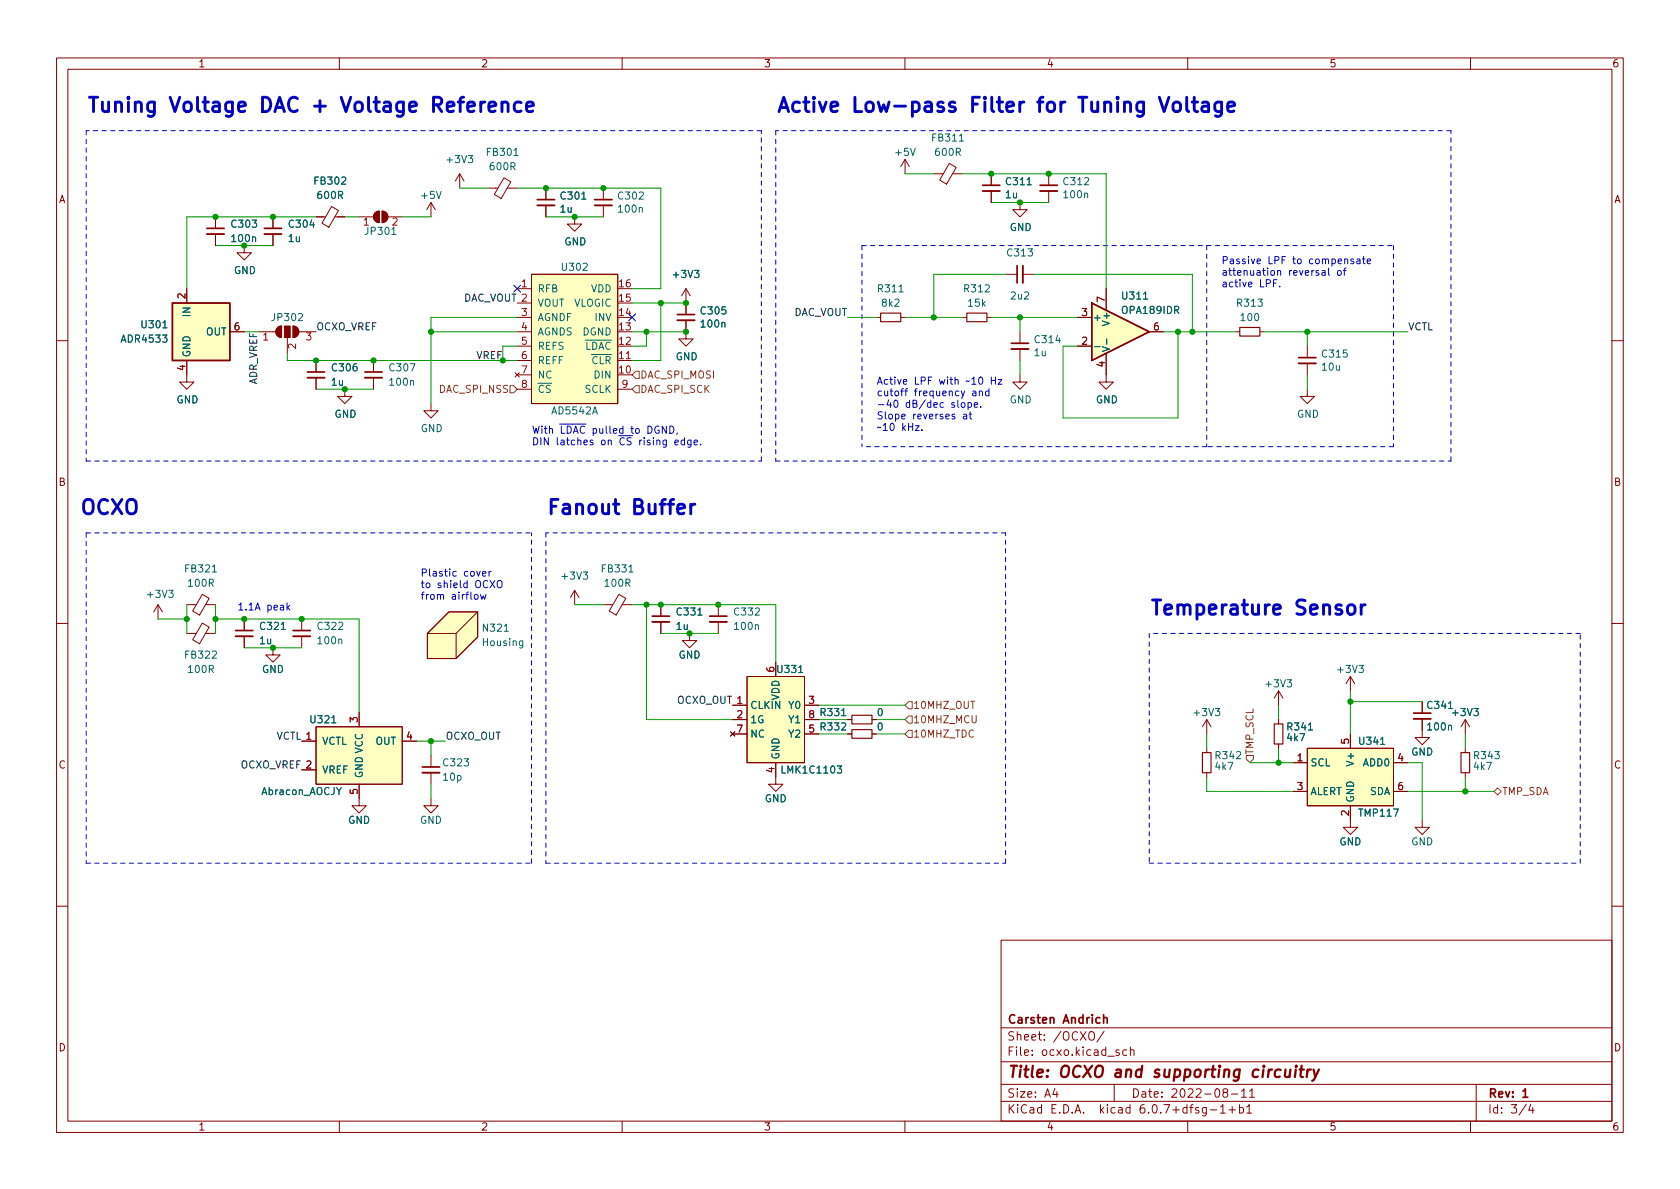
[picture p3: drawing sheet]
<svg xmlns="http://www.w3.org/2000/svg" width="297mm" height="210mm" viewBox="0 0 297 210" stroke-linecap="round" stroke-linejoin="round" font-family="sans-serif">
<g fill="none" stroke="#840000" stroke-width=".18">
<path d="M10 10.2h277v190.1h-277zM12 12.2h273v186.1h-273zM60 10.2v2M110 10.2v2M160 10.2v2M210 10.2v2M260 10.2v2M38.1 38.3v2.1M48.3 38.3v2.1M55.9 38.3h1.6M58.6 36.5l1.2 .7-1.7 3-1.2-.7zM59.2 38.3h1.8"/>
<path d="M63.5 38.3h2.5M66.3 37.6l.8-.3v2.1a1.02 1.02 0 0 1-1-.7 1.02 1.02 0 0 1 .2-1.1zM67.6 37.3a1.02 1.02 0 0 1 1 1 1.02 1.02 0 0 1-1 1.1zM68.6 38.3h2.5M76.2 35.8l-.8 1.3M76.2 35.8v2.5M76.2 35.8l.8 1.3M81.3 30.7l-.8 1.3M81.3 30.7v2.6M81.3 30.7l.7 1.3M86.4 33.3h1.6M89.1 31.4l1.2 .8-1.7 2.9-1.2-.7z"/>
<path d="M89.7 33.3h1.7M96.5 33.3v2M96.5 36.3v2M101.6 38.3v1.3h1.3l-1.3 1.3-1.3-1.3h1.3M106.7 33.3v2M106.7 36.3v2M160 28.2v2.5M160 28.2l-.7 1.3M160 28.2l.8 1.3M165.1 30.7h1.7M167.8 28.9l1.3 .7-1.7 3-1.3-.8zM168.4 30.7h1.8"/>
<path d="M175.3 30.7v2.1M175.3 33.8v2M180.3 35.8v1.3h1.3l-1.3 1.2-1.2-1.2h1.2M185.4 30.7v2.1M185.4 33.8v2M33 51v2.6M38.1 41.4v2M40.6 58.7h2.6M43.2 43.4v1.3h1.2l-1.2 1.3-1.3-1.3h1.3M45.7 58.7h3.1M48.3 41.4v2M49.1 58l.7-.3v2a1.02 1.02 0 0 1-1-.6 1.02 1.02 0 0 1 .3-1.1z"/>
<path d="M50.8 59.7v2.8M51.8 57.7a1.02 1.02 0 0 1 1 1 1.02 1.02 0 0 1-1 1zM52.8 58.7h3.1M91.4 56.1h2.6M91.4 58.7h2.6M91.4 51h2.6M91.4 53.6h2.6M94 48.5h15.2v22.9h-15.2zM121.3 56.6v3.3h1.3l-1.3 1.3-1.3-1.3h1.3M121.3 51l-.8 1.3M121.3 51v4.6M121.3 51l.7 1.3"/>
<path d="M154.9 56.1h.8M159.3 56.1h.7M170.2 56.1h.7M174.5 56.1h.8M177.8 48.5h2M180.3 58.7v2M180.8 48.5h2.1M190.5 56.1h2.5M195.6 51v3.9M203.2 58.7h2.5M218.4 58.7h.8M222.8 58.7h.7"/>
<path d="M10 60.2h2M33 63.7v3.9h1.3l-1.3 1.2-1.3-1.2h1.3M55.9 63.7v2.1M55.9 66.8v2M61 68.8v1.3h1.2l-1.2 1.3-1.3-1.3h1.3M66 63.7v2.1M66 66.8v2M76.2 71.4v1.2h1.3l-1.3 1.3-1.3-1.3h1.3M91.1 65.9l.7 .8M91.4 61.2h2.6M91.4 63.7h2.6M91.4 66.3h2.6"/>
<path d="M91.4 68.8h2.6M91.8 65.9l-.7 .8M109.2 63.7h2.6M109.2 68.8h2.6M180.3 66.3v1.3h1.3l-1.3 1.2-1.2-1.2h1.2M180.3 61.7v2M190.5 61.2h2.5M195.6 62.5v5.1h1.2l-1.2 1.2-1.3-1.2h1.3M231.1 68.8v1.3h1.3l-1.3 1.3-1.2-1.3h1.2M231.1 61.2v2M231.1 64.3v2M285 60.2h2"/>
<path d="M10 110.2h2M27.9 106.9l-.7 1.3M27.9 106.9v2.6M27.9 106.9l.8 1.3M33 106.9h1.7M33 112h1.7M35.8 110.2l1.2 .7-1.7 2.9-1.2-.7zM35.8 105.1l1.2 .7-1.7 3-1.2-.8zM36.3 106.9h1.8M36.3 112h1.8M43.2 109.5v2M43.2 112.5v2"/>
<path d="M48.3 114.5v1.3h1.2l-1.2 1.3-1.3-1.3h1.3M53.3 109.5v2M53.3 112.5v2M79.4 108.2h5.1v4.4l-3.9 3.9h-5v-4.5zM80.6 112v4.5M84.5 108.2l-3.9 3.8h-5M101.6 104.4l-.8 1.3M101.6 104.4v2.5M101.6 104.4l.8 1.3M106.7 106.9h1.6M109.4 105.1l1.2 .7-1.7 3-1.2-.8zM110 106.9h1.8"/>
<path d="M116.8 106.9v2.1M116.8 110v2M121.9 112v1.3h1.3l-1.3 1.2-1.3-1.2h1.3M127 106.9v2.1M127 110v2M132.1 119.6h10.1v15.3h-10.1zM137.2 117.1v2.5M238.8 119.6v2.6M238.8 119.6l-.8 1.3M238.8 119.6l.7 1.3M285 110.2h2M53.3 131.1h2.6"/>
<path d="M53.3 136.1h2.6M55.9 128.5h15.2v10.2h-15.2zM63.5 138.7v3.8h1.3l-1.3 1.3-1.3-1.3h1.3M63.5 126v2.5M71.1 131.1h2.6M76.2 133.6v2M76.2 136.6v2.1M129.2 129.4l.7 .8M129.5 127.2h2.6M129.5 129.8h2.6M129.5 124.7h2.6M129.9 129.4l-.7 .8"/>
<path d="M137.2 134.9v3.8h1.2l-1.2 1.2-1.3-1.2h1.3M142.2 127.2h2.6M142.2 129.8h2.6M142.2 124.7h2.6M149.9 127.2h.7M149.9 129.8h.7M154.2 127.2h.7M154.2 129.8h.7M213.4 127.2v2.6M213.4 132.3v.8M213.4 136.6v.8M213.4 127.2l-.8 1.3"/>
<path d="M213.4 127.2l.7 1.3M226.1 122.2v2.5M226.1 127.2v.8M226.1 131.6v.7M226.1 122.2l-.8 1.2M226.1 122.2l.7 1.2M228.6 134.9h2.5M228.6 139.9h2.5M231.1 132.3h15.3v10.2h-15.3zM238.8 129.8v2.5M246.4 134.9h2.5M246.4 139.9h2.5"/>
<path d="M251.5 127.1v3.3h1.2l-1.2 1.3-1.3-1.3h1.3M251.5 124.1v2M259.1 127.2v2.6M259.1 132.3v.8M259.1 136.6v.8M259.1 127.2l-.8 1.3M259.1 127.2l.7 1.3M76.2 141.2v1.3h1.3l-1.3 1.3-1.3-1.3h1.3M238.8 142.5v3.8h1.2l-1.2 1.3-1.3-1.3h1.3M251.5 145v1.3h1.2l-1.2 1.3-1.3-1.3h1.3M10 160.2h2M177 166.3h108v32h-108z"/>
<path d="M285 160.2h2M60 198.3v2M110 198.3v2M160 198.3v2M177 194.8h108M177 191.8h108M177 187.8h108M177 181.8h108M186.5 192.5l-.4 1h1M186.9 193v1M192.6 182.6a.5 .5 0 0 1 .6-.2 .5 .5 0 0 1 .3 .5v.5a.5 .5 0 0 1-.5 .6 .5 .5 0 0 1-.5-.6zM195.2 182.4l-1.3 1.9"/>
<path d="M197 191.8v3M197.9 185.7l-.4-.1-.2 .2 .1 .3 .5 .1v.4h-.6M199.2 185.7l-.4-.1-.3 .3v.4l.1 .3h.6M199.9 185.8l.2-.2 .3 .1 .1 .9M199.9 185.1v1.5M210 198.3v2M213.3 195.8v1.2l-.3 .3h-.4M213.3 195.9l-.4-.1-.3 .3v.4l.1 .3h.6M214 196.3h1.1M215.8 195.8l.4-.5v1.5M215.8 196.8h.8M216.5 193.2l-.3-.3 .1-.2 .2-.2 .4 .1 .2 .2-.1 .2-.6 .2-.2 .3 .1 .4 .2 .1h.4l.2-.3-.1-.4-.2-.1"/>
<path d="M217.3 196.3h1.1M217.7 193.5h1.2M217.9 195.7v1.1M219.1 195.9l.5-.1 .3 .3v.4l-.2 .3h-.6M219.1 195.3v1.5M219.5 193l.4-.5v1.5M219.5 194h.9M220.4 195.8l.5-.5v1.5M220.4 196.8h.9M220.9 193l.5-.5v1.5M220.9 194h.9M260 198.3v2"/>
<path d="M261 191.8v6.5M269.9 195.3l-1.3 1.9M270.6 195.3l-.3 1h.9M271 195.8v1"/>
</g>
<g fill="none" stroke="#840000" stroke-width=".3">
<path d="M95 35.3h3M105.2 35.3h3M173.7 32.8h3.1M183.9 32.8h3M36.6 40.4h3M46.7 40.4h3.1M119.8 55.6h3M179.8 47v3M54.4 65.8h3M64.5 65.8h3.1M178.8 60.7h3.1M229.6 63.2h3.1"/>
<path d="M41.7 111.5h3M51.8 111.5h3.1M115.3 109h3.1M125.5 109h3M74.7 135.6h3M249.9 126.1h3.1M195.1 179.4v1.5M195.1 180.1l.2-.2 .4 .1 .1 .9M269.3 193l.4-.5v1.5M269.3 194h.8"/>
</g>
<path d="M227.3 189.1l-.1 1.3a.57 .57 0 0 0 .8-.1M228.2 189.1l-.2 1.4M229.1 189.1l-.2 1.4M229.2 188.5l-.1 .1 .1 .1 .1-.1-.1-.1v.2M229.8 189.1h.7M230.1 188.5l-.2 1.7 .1 .2 .4 .1M231.2 189.1l-.2 1.4M231.8 189.1l-.4 .1-.2 .3M232.3 189.1l.3 1.4M233.2 189.1l-.9 1.8-.3 .2" fill="none" stroke="#840000" stroke-width=".4"/>
<path d="M155.7 55.4h3.6v1.5h-3.6zM170.9 55.4h3.6v1.5h-3.6zM219.2 57.9h3.6v1.5h-3.6zM150.6 126.5h3.6v1.5h-3.6zM150.6 129h3.6v1.6h-3.6zM212.6 133.1h1.5v3.5h-1.5zM225.3 128h1.5v3.6h-1.5zM258.3 133.1h1.5v3.5h-1.5z" fill="none" stroke="#840000" stroke-width=".2"/>
<g fill="none" stroke="#840000" stroke-width=".33">
<path d="M95 36.3h3M105.2 36.3h3M173.7 33.8h3.1M183.9 33.8h3M36.6 41.4h3M46.7 41.4h3.1M119.8 56.6h3M180.8 47v3M54.4 66.8h3M64.5 66.8h3.1M178.8 61.7h3.1M229.6 64.3h3.1"/>
<path d="M41.7 112.5h3M51.8 112.5h3.1M115.3 110h3.1M125.5 110h3M74.7 136.6h3M249.9 127.1h3.1"/>
</g>
<g fill="#ffffc2" stroke="#ffffc2" stroke-width=".18">
<path d="M193 53.6l10.2 5.1-10.2 5z"/>
<path d="M231.1 132.3h15.3v10.2h-15.3z"/>
<path d="M30.5 53.6h10.1v10.1h-10.1z"/>
<path d="M132.1 119.6h10.1v15.3h-10.1z"/>
<path d="M55.9 128.5h15.2v10.2h-15.2z"/>
<path d="M79.4 108.2h5.1v4.4l-3.9 3.9h-5v-4.5z"/>
<path d="M94 48.5h15.2v22.9h-15.2z"/>
</g>
<path d="M30.5 53.6h10.1v10.1h-10.1zM193 53.6l10.2 5.1-10.2 5z" fill="none" stroke="#840000" stroke-width=".25"/>
<path d="M195.7 59.9v1M193.5 61.3h1M92.4 113.3v1.1l-.2 .2-.3-.1M92.4 113.4l-.3-.1-.3 .3 .1 .5h.5M59.5 139.3l.4 .6 .5-.6" fill="none" stroke="#006464" stroke-width=".18"/>
<g fill="#840000" stroke="#840000" stroke-width=".18">
<path d="M49.1 58l.7-.3v2a1.02 1.02 0 0 1-1-.6 1.02 1.02 0 0 1 .3-1.1z"/>
<path d="M50.3 57.7h1v2h-1z"/>
<path d="M51.8 57.7a1.02 1.02 0 0 1 1 1 1.02 1.02 0 0 1-1 1z"/>
<path d="M66.3 37.6l.8-.3v2.1a1.02 1.02 0 0 1-1-.7 1.02 1.02 0 0 1 .2-1.1z"/>
<path d="M67.6 37.3a1.02 1.02 0 0 1 1 1 1.02 1.02 0 0 1-1 1.1z"/>
</g>
<path d="M90.2 68.2h.6l.6 .6-.6 .7h-.6zM111.8 66.3l.6-.6h.6v1.2h-.6zM112.4 68.2h.6v1.3h-.6l-.6-.7zM160.7 129.2h.6v1.2h-.6l-.7-.6zM160.7 126.6h.6v1.3h-.6l-.7-.7zM160.7 124.1h.6v1.2h-.6l-.7-.6zM220.3 133.6h1.3v.6l-.6 .7-.7-.7zM264.2 139.9l.6-.6 .6 .6-.6 .7z" fill="none" stroke="#725600" stroke-width=".18"/>
<g fill="none" stroke="#0000c2" stroke-width=".18">
<path d="M225.2 50.1h.4M225.8 49.5h-.6v1.2M226.3 50.6v.1M233.8 47.9h.4l.1 .8M234.3 48.1l-.4 .1-.2 .2 .2 .3 .4-.1M234.9 47.4v1.1l.2 .2M236.6 47.9l.3-.1 .2 .3v.3l-.2 .3-.3-.1-.1-.2zM237.5 47.8h.5M238 47.4l-.3 .2v1.1M239.3 45.9l-.3-.1-.2 .2 .1 .2 .4 .1v.3h-.5M239.9 45.9h.5l.1 .7M240.5 46.1l-.5 .1-.1 .1 .1 .3h.5"/>
<path d="M240.9 45.8h.5M241.1 45.4v1.1l.3 .1M241.7 46.2l.6-.1v-.2l-.4-.1-.2 .2 .1 .6h.5M118.4 75.4a.64 .64 0 0 1 .8 .6 .64 .64 0 0 1-.8 .6zM119.8 76.6l-.2 .2M121 77.9l-.3-.1-.3 .3 .1 .5h.5M121 77.4v1.3M122.2 77.8v1l-.3 .3-.3-.1M122.2 77.9l-.4-.1-.2 .3 .1 .5h.5M122.7 78.2l.6-.1v-.2l-.4-.1-.2 .2 .1 .6h.5M123.9 78.5v.2M161.9 75.3h.6l-.6 .8h.6"/>
<path d="M163 76v.1M169.3 70.8v1.1l.2 .1M170.1 71.3l.3-.1 .2 .2v.4l-.2 .2h-.3l-.1-.2zM170.4 73.3h.5v.8M170.9 73.5l-.4 .1-.2 .2 .2 .3 .4-.1M171.2 71.3l.3-.1 .3 .2-.2 .6h-.4M171.2 71.2v1.3M171.3 73.2h.5M171.5 72.8v1.1l.3 .2M172 69.2h.5l.1 .8M172.3 71.6l.6-.1-.1-.2-.4-.1-.1 .2v.6h.5M172.6 69.4l-.5 .1-.2 .2 .2 .3 .5-.1"/>
<path d="M173.2 69.3l.1-.2 .3 .1 .1 .8M173.2 69.1v.9M173.4 71.9v.1M174.9 69.2l-.4-.1-.3 .3 .2 .5h.5M174.9 68.7v1.3M175.3 66.7v1.2M175.3 67.3h.7M176 66.7v1.2M176.5 67.1h.7l-.7 .8h.7M50.8 106.6v1.3M50.9 107.4l.3 .5M51.2 107l-.4 .5"/>
<path d="M84 105.2l.3-.1 .2 .3v.3l-.2 .3-.3-.1-.1-.2zM85 105.1l.2 .9 .2-.6 .3 .6 .2-.9M85.3 101.5l.6-.2v-.2l-.4-.1-.2 .2 .1 .6h.5M86.5 101v.9M86.6 102.7l.9 1.2M86.8 101l-.3 .3M87.5 102.7l-.9 1.2M88.1 102.7h.1a.43 .43 0 0 1 .6 .4v.4a.42 .42 0 0 1-.5 .4 .42 .42 0 0 1-.4-.4v-.4z"/>
</g>
<g fill="none" stroke="#0000c2" stroke-width=".51">
<path d="M85.7 18a.65 .65 0 0 0-.7 .5M86.4 18.9l1.3-.3-.2-.4-.7-.2-.4 .4v1l.2 .2 .2 .1 .7-.1M88.7 18.3a.63 .63 0 0 1 1.1 .1v1.3M88.7 18v1.7M92.1 18.2l-.7-.2-.5 .5v.8l.3 .3 .2 .1 .7-.1M93.1 18.9l1.2-.3-.1-.4-.7-.2-.4 .4v1l.1 .2 .3 .1 .7-.1M207.6 18.2a.69 .69 0 0 1 1.1 .3v.8a.69 .69 0 0 1-.6 .5 .69 .69 0 0 1-.7-.5v-.8zM209.8 17.2v2.2l.4 .3M210.8 18h1M211.2 17.2v2.2l.1 .2 .5 .1M212.6 18.2l.2-.2 .8 .2 .1 .2v1.3M213.7 18.6l-.9 .2a.5 .5 0 0 0-.3 .5 .5 .5 0 0 0 .3 .4l.9-.1"/>
<path d="M216 18v2.1a.69 .69 0 0 1-1.1 .4M216 18.2l-.7-.2-.5 .5v.8l.2 .3 .3 .1 .7-.1M217.1 18.9l1.2-.3-.1-.4-.8-.2-.3 .4v1l.1 .2 .2 .1 .8-.1M119.8 90l1.2-.2-.1-.5-.7-.1-.4 .3v1l.2 .2 .2 .2 .7-.2M122.1 89.2v1.7M122.9 89.2a.65 .65 0 0 0-.8 .4M238.4 107.2a.69 .69 0 0 1 .6-.3 .69 .69 0 0 1 .6 .5v.8a.69 .69 0 0 1-.7 .5 .69 .69 0 0 1-.7-.5v-.8zM240.7 106.9v1.7M241.4 106.9a.65 .65 0 0 0-.7 .5"/>
</g>
<g fill="none" stroke="#0000c2" stroke-width=".18" stroke-dasharray=".8 .8">
<path d="M15.2 23.1v58.4M134.6 23.1h-119.4M137.2 23.1v58.4M256.5 23.1h-119.3M152.4 43.4h61M152.4 43.4v35.6M213.4 43.4v35.6M213.4 43.4h33M246.4 43.4v35.6M213.4 79h-61M246.4 79h-33M15.2 81.5h119.4"/>
<path d="M15.2 94.2h78.8M15.2 94.2v58.4M96.5 94.2v58.4M134.6 81.5v-58.4M137.2 81.5h119.3M177.8 94.2h-81.3M256.5 81.5v-58.4M203.2 112v40.6M279.4 112h-76.2M15.2 152.6h78.8M94 152.6v-58.4M96.5 152.6h81.3"/>
<path d="M177.8 152.6v-58.4M203.2 152.6h76.2M279.4 152.6v-40.6"/>
</g>
<g fill="none" stroke="#009600" stroke-width=".18">
<path d="M55.9 38.3h-22.9v12.7M61 38.3h2.5M71.1 38.3h5.1M81.3 33.3h5.1M91.4 33.3h25.4v17.7h-5M96.5 38.3h10.2M160 30.7h5.1M170.2 30.7h25.4v20.3M175.3 35.8h10.1M38.1 43.4h10.2M43.2 58.7h2.5M76.2 58.7h15.2"/>
<path d="M91.4 56.1h-15.2v15.3M111.8 53.6h9.5M111.8 58.7h9.5M114.3 58.7v2.5h-2.5M116.8 53.6v10.1h-5M149.9 56.1h5M160 56.1h10.2M175.3 56.1h15.2M177.8 48.5h-12.7v7.6M180.3 56.1v2.6M182.9 48.5h27.9v10.2M205.7 58.7h12.7"/>
<path d="M208.3 58.7v15.2h-20.3v-12.7h2.5M223.5 58.7h25.4M231.1 58.7v2.5M50.8 62.5v1.2h40.6M55.9 68.8h10.1M91.4 61.2h-2.5v2.5M180.3 63.7v2.6M231.1 66.3v2.5M27.9 109.5h5.1M33 106.9v5.1M38.1 109.5h25.4v16.5M38.1 106.9v5.1"/>
<path d="M43.2 114.5h10.1M101.6 106.9h5.1M111.8 106.9h25.4v10.2M114.3 106.9v20.3h15.2M116.8 112h10.2M73.7 131.1h5M76.2 131.1v2.5M76.2 138.7v2.5M144.8 124.7h15.2M144.8 127.2h5.1M144.8 129.8h5.1M154.9 127.2h5.1"/>
<path d="M154.9 129.8h5.1M213.4 129.8v2.5M213.4 137.4v2.5h15.2M221 134.9h7.6M226.1 124.7v2.5M226.1 132.3v2.6M238.8 124.1h12.7M238.8 122.2v7.6M248.9 134.9h2.6v10.1M248.9 139.9h15.3M259.1 129.8v2.5M259.1 137.4v2.5"/>
</g>
<path d="M90.8 50.4l1.2 1.3M92 50.4l-1.2 1.3M111.2 55.5l1.2 1.2M112.4 55.5l-1.2 1.2" fill="none" stroke="#000084" stroke-width=".18"/>
<g fill="#009600" stroke="#009600" stroke-width=".18">
<circle cx="76.2" cy="131.1" r=".46"/>
<circle cx="96.5" cy="33.3" r=".46"/>
<circle cx="121.3" cy="53.6" r=".46"/>
<circle cx="101.6" cy="38.3" r=".46"/>
<circle cx="106.7" cy="33.3" r=".46"/>
<circle cx="116.8" cy="53.6" r=".46"/>
<circle cx="114.3" cy="58.7" r=".46"/>
<circle cx="121.3" cy="58.7" r=".46"/>
<circle cx="76.2" cy="58.7" r=".46"/>
<circle cx="116.8" cy="106.9" r=".46"/>
<circle cx="127" cy="106.9" r=".46"/>
<circle cx="114.3" cy="106.9" r=".46"/>
<circle cx="121.9" cy="112" r=".46"/>
<circle cx="61" cy="68.8" r=".46"/>
<circle cx="55.9" cy="63.7" r=".46"/>
<circle cx="53.3" cy="109.5" r=".46"/>
<circle cx="43.2" cy="109.5" r=".46"/>
<circle cx="38.1" cy="109.5" r=".46"/>
<circle cx="48.3" cy="114.5" r=".46"/>
<circle cx="33" cy="109.5" r=".46"/>
<circle cx="88.9" cy="63.7" r=".46"/>
<circle cx="66" cy="63.7" r=".46"/>
<circle cx="38.1" cy="38.3" r=".46"/>
<circle cx="43.2" cy="43.4" r=".46"/>
<circle cx="48.3" cy="38.3" r=".46"/>
<circle cx="180.3" cy="56.1" r=".46"/>
<circle cx="180.3" cy="35.8" r=".46"/>
<circle cx="185.4" cy="30.7" r=".46"/>
<circle cx="238.8" cy="124.1" r=".46"/>
<circle cx="231.1" cy="58.7" r=".46"/>
<circle cx="210.8" cy="58.7" r=".46"/>
<circle cx="208.3" cy="58.7" r=".46"/>
<circle cx="259.1" cy="139.9" r=".46"/>
<circle cx="226.1" cy="134.9" r=".46"/>
<circle cx="175.3" cy="30.7" r=".46"/>
<circle cx="165.1" cy="56.1" r=".46"/>
</g>
<g font-size="3.5" fill="#0000c2">
<text x="15.2" y="19.9">Tuning Voltage DAC + Voltage Reference</text>
<text x="137.2" y="19.9">Active Low-pass Filter for Tuning Voltage</text>
<text x="14" y="91">OCXO</text>
<text x="96.5" y="91">Fanout Buffer</text>
<text x="203.2" y="108.8">Temperature Sensor</text>
</g>
<text font-size="2.8" fill="#840000" x="178" y="190.6">Title: OCXO and supporting circuitry</text>
<g font-size="2.1" fill="#840000">
<text x="178" y="184">Sheet: /OCXO/</text>
<text x="178" y="181">Carsten Andrich</text>
<text x="178" y="186.7">File: ocxo.kicad_sch</text>
<text x="178" y="196.9">KiCad E.D.A. kicad 6.0.7+dfsg-1+b1</text>
<text x="178" y="194.1">Size: A4</text>
<text x="200" y="194.1">Date: 2022-08-11</text>
<text x="263" y="194.1">Rev: 1</text>
<text x="263" y="196.9">Id: 3/4</text>
</g>
<g font-size="1.8" fill="#840000">
<text x="35" y="11.9">1</text>
<text x="85" y="11.9">2</text>
<text x="135" y="11.9">3</text>
<text x="185" y="11.9">4</text>
<text x="235" y="11.9">5</text>
<text x="285" y="11.9">6</text>
<text x="10.3" y="35.9">A</text>
<text x="285.3" y="35.9">A</text>
<text x="10.3" y="85.9">B</text>
<text x="285.3" y="85.9">B</text>
<text x="10.3" y="135.9">C</text>
<text x="285.3" y="135.9">C</text>
<text x="10.3" y="185.9">D</text>
<text x="285.3" y="185.9">D</text>
<text x="35" y="199.9">1</text>
<text x="85" y="199.9">2</text>
<text x="135" y="199.9">3</text>
<text x="185" y="199.9">4</text>
<text x="235" y="199.9">5</text>
<text x="285" y="199.9">6</text>
</g>
<g font-size="1.8" fill="#006464">
<text x="79.2" y="28.8">+3V3</text>
<text x="86.2" y="27.6">FB301</text>
<text x="158.4" y="27.6">+5V</text>
<text x="164.9" y="25">FB311</text>
<text x="165.5" y="27.6">600R</text>
<text x="55.7" y="32.6">FB302</text>
<text x="56.3" y="35.2">600R</text>
<text x="74.6" y="35.2">+5V</text>
<text x="86.7" y="30.1">600R</text>
<text x="99.3" y="35.3">C301</text>
<text x="109.4" y="35.3">C302</text>
<text x="177.8" y="35">1u</text>
<text x="178" y="32.7">C311</text>
<text x="188.2" y="32.7">C312</text>
<text x="188.2" y="35">100n</text>
<text x="41.1" y="40.3">C303</text>
<text x="51.2" y="40.3">C304</text>
<text x="64.8" y="41.5">JP301</text>
<text x="99.1" y="37.6">1u</text>
<text x="109.5" y="37.6">100n</text>
<text x="178.5" y="40.8">GND</text>
<text x="41.1" y="42.8">100n</text>
<text x="51" y="42.8">1u</text>
<text x="99.5" y="47.9">U302</text>
<text x="99.8" y="43.4">GND</text>
<text x="178.2" y="45.3">C313</text>
<text x="41.3" y="48.5">GND</text>
<text x="95" y="51.7">RFB</text>
<text x="104.5" y="51.7">VDD</text>
<text x="119.2" y="49.1">+3V3</text>
<text x="155.4" y="51.7">R311</text>
<text x="170.6" y="51.7">R312</text>
<text x="178.8" y="53">2u2</text>
<text x="198.6" y="53">U311</text>
<text x="25.2" y="58">U301</text>
<text x="33.7" y="55.9" transform="rotate(-90 33.7 55.9)">IN</text>
<text x="36.4" y="59.3">OUT</text>
<text x="48.2" y="56.8">JP302</text>
<text x="95" y="54.2">VOUT</text>
<text x="95" y="56.8">AGNDF</text>
<text x="95" y="59.3">AGNDS</text>
<text x="101.4" y="54.2">VLOGIC</text>
<text x="103" y="59.3">DGND</text>
<text x="105.3" y="56.8">INV</text>
<text x="124" y="55.6">C305</text>
<text x="124.1" y="57.9">100n</text>
<text x="156" y="54.2">8k2</text>
<text x="171.2" y="54.2">15k</text>
<text x="193.2" y="56.8">+</text>
<text x="196.2" y="57.2" transform="rotate(-90 196.2 57.2)">V+</text>
<text x="198.5" y="55.5">OPA189IDR</text>
<text x="218.9" y="54.2">R313</text>
<text x="219.5" y="56.8">100</text>
<text x="21.6" y="60.6">ADR4533</text>
<text x="33.7" y="63.2" transform="rotate(-90 33.7 63.2)">GND</text>
<text x="58.8" y="65.7">C306</text>
<text x="69" y="65.7">C307</text>
<text x="95" y="61.8">REFS</text>
<text x="95" y="64.4">REFF</text>
<text x="101.9" y="61.8">~{LDAC}</text>
<text x="103.2" y="64.4">~{CLR}</text>
<text x="119.4" y="63.7">GND</text>
<text x="182.9" y="63">1u</text>
<text x="183.1" y="60.7">C314</text>
<text x="196.2" y="62.4" transform="rotate(-90 196.2 62.4)">V-</text>
<text x="233.8" y="65.5">10u</text>
<text x="233.9" y="63.2">C315</text>
<text x="31.2" y="71.3">GND</text>
<text x="58.6" y="68.2">1u</text>
<text x="69" y="68.2">100n</text>
<text x="95" y="66.9">NC</text>
<text x="95" y="69.5">~{CS}</text>
<text x="103.4" y="69.5">SCLK</text>
<text x="105.2" y="66.9">DIN</text>
<text x="178.5" y="71.3">GND</text>
<text x="193.7" y="71.3">GND</text>
<text x="59.1" y="73.9">GND</text>
<text x="74.4" y="76.4">GND</text>
<text x="97.7" y="73.3">AD5542A</text>
<text x="229.3" y="73.9">GND</text>
<text x="32.9" y="101.2">FB321</text>
<text x="106.5" y="101.2">FB331</text>
<text x="26.2" y="105.7">+3V3</text>
<text x="33.4" y="103.8">100R</text>
<text x="99.5" y="102.5">+3V3</text>
<text x="107.1" y="103.8">100R</text>
<text x="45.9" y="113.9">1u</text>
<text x="46.1" y="111.4">C321</text>
<text x="56.3" y="111.4">C322</text>
<text x="56.3" y="113.9">100n</text>
<text x="85.5" y="111.7">N321</text>
<text x="119.6" y="111.4">1u</text>
<text x="119.8" y="108.8">C331</text>
<text x="130" y="108.8">C332</text>
<text x="130" y="111.4">100n</text>
<text x="32.9" y="116.5">FB322</text>
<text x="33.4" y="119">100R</text>
<text x="46.3" y="119">GND</text>
<text x="85.4" y="114.2">Housing</text>
<text x="120" y="116.5">GND</text>
<text x="137.6" y="119">U331</text>
<text x="236.7" y="119">+3V3</text>
<text x="132.6" y="125.3">CLKIN</text>
<text x="137.8" y="123.9" transform="rotate(-90 137.8 123.9)">VDD</text>
<text x="139.6" y="125.3">Y0</text>
<text x="224" y="121.5">+3V3</text>
<text x="252.5" y="125.3">C341</text>
<text x="55" y="127.9">U321</text>
<text x="56.9" y="131.7">VCTL</text>
<text x="66.4" y="131.7">OUT</text>
<text x="132.6" y="127.9">1G</text>
<text x="132.6" y="130.4">NC</text>
<text x="139.6" y="130.4">Y2</text>
<text x="139.6" y="127.9">Y1</text>
<text x="143" y="129.5">5 R332</text>
<text x="143" y="127">8 R331</text>
<text x="155.1" y="126.6">0</text>
<text x="155.1" y="129.2">0</text>
<text x="211.3" y="126.6">+3V3</text>
<text x="227.7" y="131.1">4k7</text>
<text x="227.7" y="129.2">R341</text>
<text x="240.5" y="131.7">U341</text>
<text x="252.5" y="129.2">100n</text>
<text x="257" y="126.6">+3V3</text>
<text x="56.9" y="136.8">VREF</text>
<text x="64.1" y="137.7" transform="rotate(-90 64.1 137.7)">GND VCC</text>
<text x="78.5" y="135.5">C323</text>
<text x="137.8" y="134.4" transform="rotate(-90 137.8 134.4)">GND</text>
<text x="138.5" y="136.8">LMK1C1103</text>
<text x="215" y="136.1">4k7</text>
<text x="215" y="134.2">R342</text>
<text x="231.6" y="135.5">SCL</text>
<text x="239.4" y="135" transform="rotate(-90 239.4 135)">V+</text>
<text x="241.1" y="135.5">ADD0</text>
<text x="249.5" y="133.6">GND</text>
<text x="260.7" y="136.1">4k7</text>
<text x="260.8" y="134.2">R343</text>
<text x="46.2" y="140.6">Abracon_AOCJY</text>
<text x="78.4" y="138">10p</text>
<text x="135.2" y="141.9">GND</text>
<text x="231.6" y="140.6">ALERT</text>
<text x="239.4" y="142" transform="rotate(-90 239.4 142)">GND</text>
<text x="242.1" y="140.6">SDA</text>
<text x="61.5" y="145.7">GND</text>
<text x="74.2" y="145.7">GND</text>
<text x="236.8" y="149.5">GND</text>
<text x="240.4" y="144.4">TMP117</text>
<text x="249.5" y="149.5">GND</text>
</g>
<g font-size="1.8" fill="#a90000">
<text x="64.3" y="39.9">1</text>
<text x="69.4" y="39.9">2</text>
<text x="32.8" y="52.8" transform="rotate(-90 32.8 52.8)">2</text>
<text x="92.2" y="50.8">1</text>
<text x="109.5" y="53.3">15</text>
<text x="109.5" y="50.8">16</text>
<text x="195.3" y="53.4" transform="rotate(-90 195.3 53.4)">7</text>
<text x="41.4" y="58.4">6</text>
<text x="92.2" y="55.9">3</text>
<text x="92.2" y="58.4">4</text>
<text x="109.5" y="58.4">13</text>
<text x="109.5" y="55.9">14</text>
<text x="191.3" y="55.9">3</text>
<text x="204" y="58.4">6</text>
<text x="32.8" y="65.5" transform="rotate(-90 32.8 65.5)">4</text>
<text x="46.5" y="60.2">1</text>
<text x="52.3" y="61.7" transform="rotate(-90 52.3 61.7)">2</text>
<text x="54.1" y="60.2">3</text>
<text x="92.2" y="61">5</text>
<text x="92.2" y="63.5">6</text>
<text x="109.5" y="63.5">11</text>
<text x="109.5" y="61">12</text>
<text x="191.3" y="61">2</text>
<text x="195.3" y="64.9" transform="rotate(-90 195.3 64.9)">4</text>
<text x="92.2" y="66">7</text>
<text x="92.2" y="68.6">8</text>
<text x="109.5" y="66">10</text>
<text x="110" y="68.6">9</text>
<text x="136.9" y="118.9" transform="rotate(-90 136.9 118.9)">6</text>
<text x="130.3" y="124.5">1</text>
<text x="143" y="124.5">3</text>
<text x="54.1" y="130.8">1</text>
<text x="63.2" y="127.7" transform="rotate(-90 63.2 127.7)">3</text>
<text x="71.9" y="130.8">4</text>
<text x="130.3" y="127">2</text>
<text x="130.3" y="129.5">7</text>
<text x="238.5" y="131.6" transform="rotate(-90 238.5 131.6)">5</text>
<text x="54.1" y="135.9">2</text>
<text x="136.9" y="136.6" transform="rotate(-90 136.9 136.6)">4</text>
<text x="229.4" y="134.6">1</text>
<text x="247.2" y="134.6">4</text>
<text x="63.2" y="140.4" transform="rotate(-90 63.2 140.4)">5</text>
<text x="229.4" y="139.7">3</text>
<text x="247.2" y="139.7">6</text>
<text x="238.5" y="144.3" transform="rotate(-90 238.5 144.3)">2</text>
</g>
<g font-size="1.8" fill="#0000c2">
<text x="215.9" y="46.7">Passive LPF to compensate</text>
<text x="215.9" y="48.7">attenuation reversal of</text>
<text x="215.9" y="50.8">active LPF.</text>
<text x="154.9" y="68">Active LPF with ~10 Hz</text>
<text x="154.9" y="70.1">cutoff frequency and</text>
<text x="94" y="76.7">With ~{LDAC} pulled to DGND,</text>
<text x="154.9" y="72.1">-40 dB/dec slope.</text>
<text x="154.9" y="74.1">Slope reverses at</text>
<text x="154.9" y="76.2">~10 kHz.</text>
<text x="94" y="78.7">DIN latches on ~{CS} rising edge.</text>
<text x="74.3" y="101.9">Plastic cover</text>
<text x="41.9" y="107.9">1.1A peak</text>
<text x="74.3" y="104">to shield OCXO</text>
<text x="74.3" y="106">from airflow</text>
</g>
<g font-size="1.8" fill="#0f0f0f">
<text x="81.7" y="53.3">DAC_VOUT 2</text>
<text x="55.9" y="58.4">OCXO_VREF</text>
<text x="140.1" y="55.9">DAC_VOUT</text>
<text x="248.9" y="58.4">VCTL</text>
<text x="84.2" y="63.5">VREF</text>
<text x="45.5" y="68.2" transform="rotate(-90 45.5 68.2)">ADR_VREF</text>
<text x="119.6" y="124.4">OCXO_OUT 1</text>
<text x="48.7" y="130.8">VCTL 1</text>
<text x="78.7" y="130.8">OCXO_OUT</text>
<text x="42.4" y="135.9">OCXO_VREF 2</text>
</g>
<g font-size="1.8" fill="#725600">
<text x="77.8" y="69.5">DAC_SPI_NSS</text>
<text x="113.1" y="69.5">DAC_SPI_SCK</text>
<text x="113.1" y="66.9">DAC_SPI_MOSI</text>
<text x="161.4" y="125.3">10MHZ_OUT</text>
<text x="161.4" y="130.4">10MHZ_TDC</text>
<text x="161.4" y="127.9">10MHZ_MCU</text>
<text x="221.6" y="133.5" transform="rotate(-90 221.6 133.5)">TMP_SCL</text>
<text x="265.5" y="140.6">TMP_SDA</text>
</g>
</svg>
